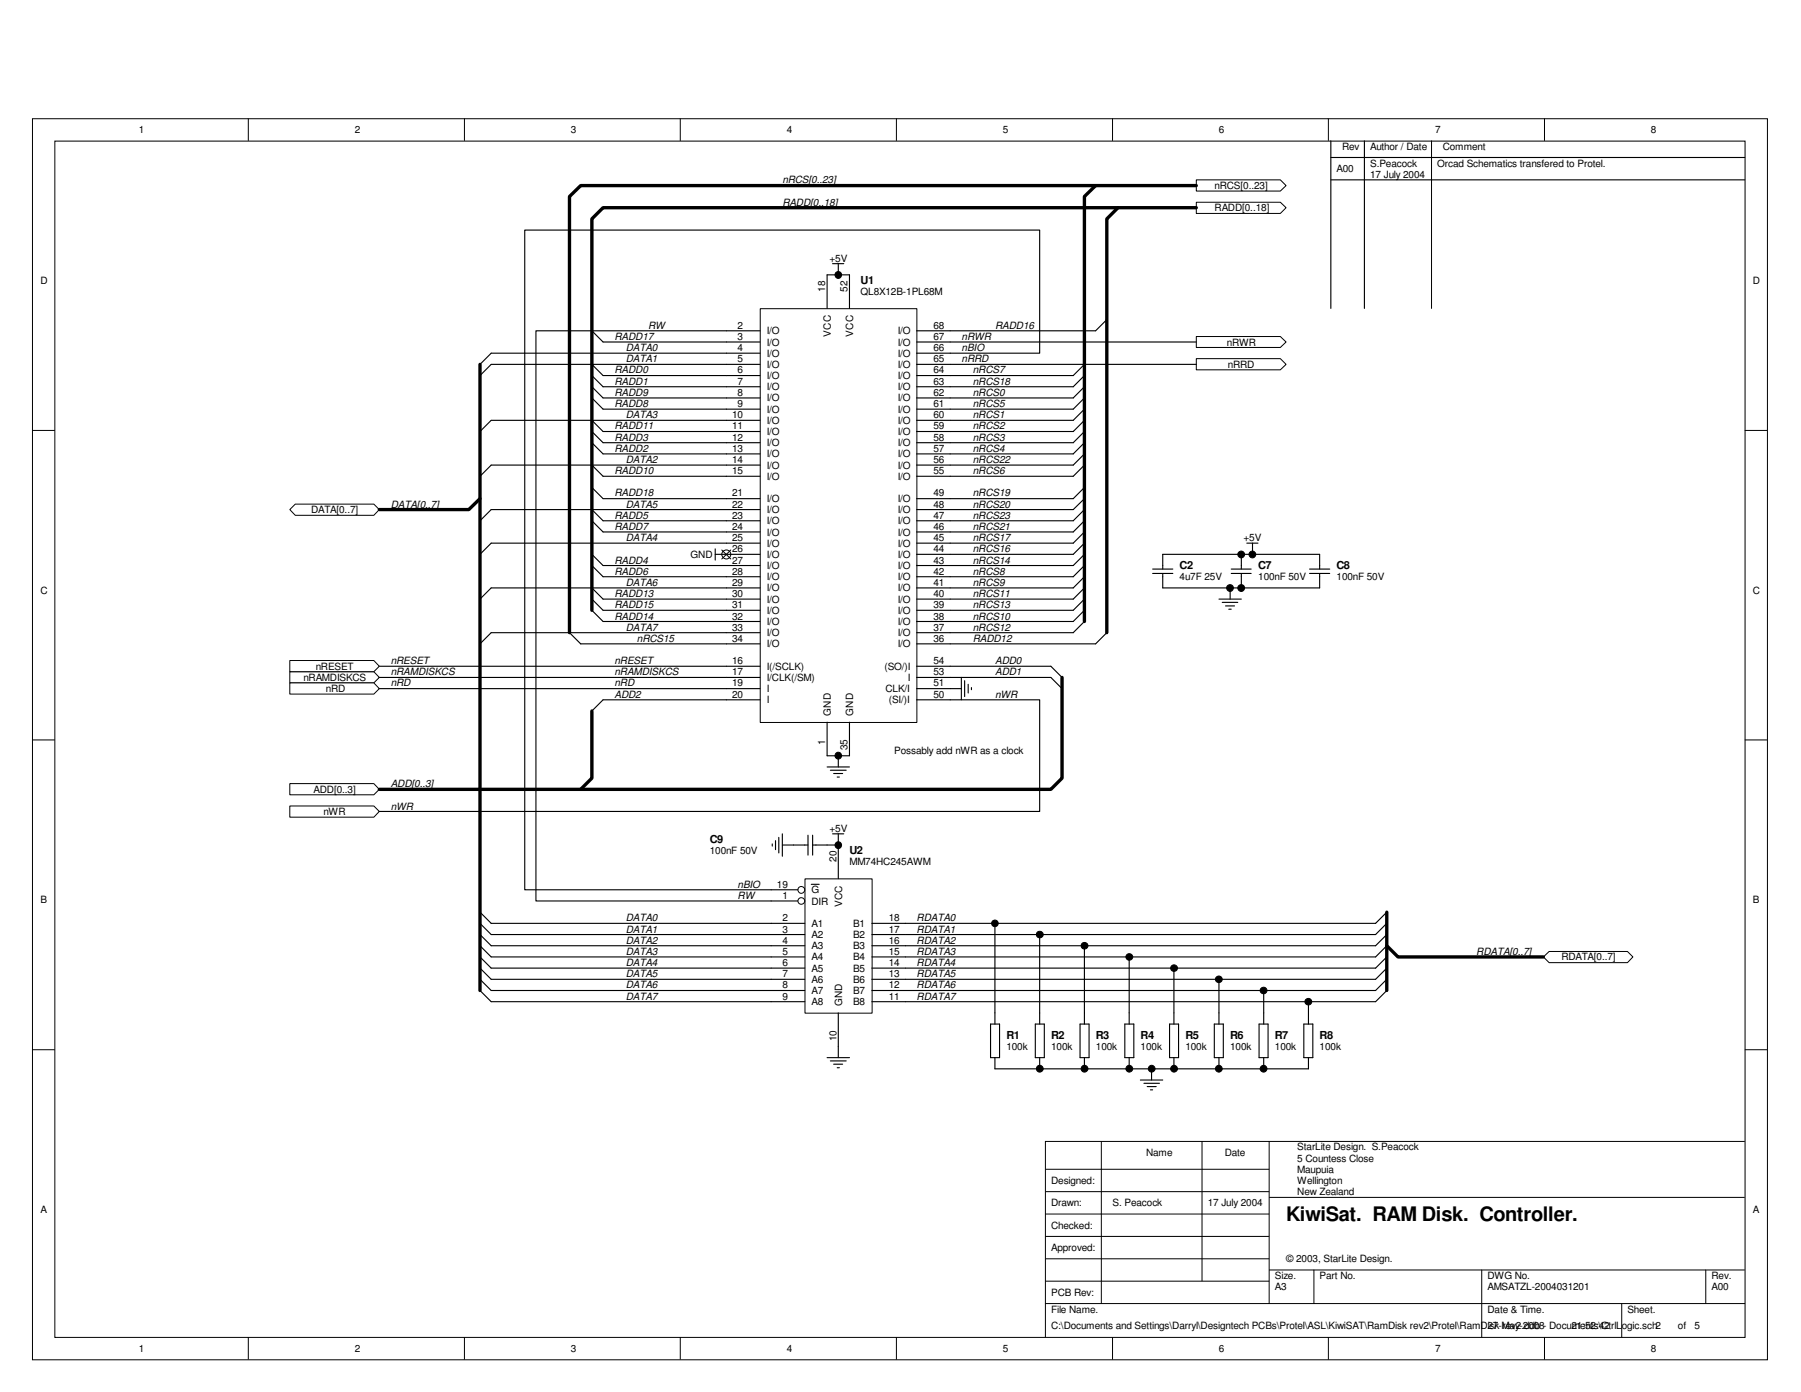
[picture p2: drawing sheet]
<svg xmlns="http://www.w3.org/2000/svg" width="279mm" height="216mm" viewBox="0 0 279 216" stroke-linecap="round" stroke-linejoin="round" font-family="sans-serif">
<g fill="none" stroke="#000" stroke-width=".16">
<path d="M5 18.4h269.2v192.5h-269.2zM38.5 18.4v3.4M72.1 18.4v3.4M105.5 18.4v3.4M139.1 18.4v3.4M172.6 18.4v3.4M206.1 18.4v3.4M239.6 18.4v3.4M8.5 21.9h262.2v185.5h-262.2zM222.1 21.8v26M5 66.8h3.5M270.7 66.8h3.5"/>
<path d="M5 114.8h3.5M270.7 114.8h3.5M5 162.8h3.5M170.9 177v25.2M186.5 177v21.7M196.9 177v25.2M270.7 177h-108.5v30.4M270.7 162.8h3.5M162.2 181.4h34.7M162.2 191.8h34.7M162.2 184.8h34.7M162.2 188.3h34.7"/>
<path d="M162.2 195.2h34.7M162.2 198.7h34.7M196.9 185.7h73.8M196.9 197h73.8M203.8 197v5.2M229.9 197v10.4M264.6 197v5.2M38.5 207.4v3.5M72.1 207.4v3.5M105.5 207.4v3.5M139.1 207.4v3.5M162.2 202.2h108.5"/>
<path d="M172.6 207.4v3.5M206.1 207.4v3.5M239.6 207.4v3.5M251.6 202.2v5.2"/>
</g>
<path d="M206.5 21.8v26M206.5 24.4h64.2M211.7 21.8v26" fill="none" stroke="#000" stroke-width=".17"/>
<path d="M239.4 148.4l.9-.8h12.2l.8 .8-.8 .9h-12.2z" fill-rule="evenodd" fill="#fff"/>
<path d="M239.4 148.4l.9-.8h12.2l.8 .8-.8 .9h-12.2z" fill="none" stroke="#000" stroke-width=".16"/>
<path d="M45 79l.8-.8h12.2l.8 .8-.8 .9h-12.2z" fill-rule="evenodd" fill="#fff"/>
<path d="M45 79l.8-.8h12.2l.8 .8-.8 .9h-12.2z" fill="none" stroke="#000" stroke-width=".16"/>
<path d="M45 121.5h13l.8 .9-.8 .9h-13z" fill-rule="evenodd" fill="#fff"/>
<path d="M45 121.5h13l.8 .9-.8 .9h-13z" fill="none" stroke="#000" stroke-width=".16"/>
<path d="M185.6 31.4h13l.9 .8-.9 .9h-13z" fill-rule="evenodd" fill="#fff"/>
<path d="M185.6 31.4h13l.9 .8-.9 .9h-13z" fill="none" stroke="#000" stroke-width=".16"/>
<path d="M45 104.2h13l.8 .9-.8 .8h-13z" fill-rule="evenodd" fill="#fff"/>
<path d="M45 104.2h13l.8 .9-.8 .8h-13z" fill="none" stroke="#000" stroke-width=".16"/>
<path d="M185.6 27.9h13l.9 .9-.9 .8h-13z" fill-rule="evenodd" fill="#fff"/>
<path d="M185.6 27.9h13l.9 .9-.9 .8h-13z" fill="none" stroke="#000" stroke-width=".16"/>
<path d="M185.6 55.6h13l.9 .9-.9 .9h-13z" fill-rule="evenodd" fill="#fff"/>
<path d="M185.6 55.6h13l.9 .9-.9 .9h-13z" fill="none" stroke="#000" stroke-width=".16"/>
<path d="M185.6 52.2h13l.9 .8-.9 .9h-13z" fill-rule="evenodd" fill="#fff"/>
<path d="M185.6 52.2h13l.9 .8-.9 .9h-13z" fill="none" stroke="#000" stroke-width=".16"/>
<path d="M45 105.9h13l.8 .9-.8 .9h-13z" fill-rule="evenodd" fill="#fff"/>
<path d="M45 105.9h13l.8 .9-.8 .9h-13z" fill="none" stroke="#000" stroke-width=".16"/>
<path d="M45 125h13l.8 .9-.8 .8h-13z" fill-rule="evenodd" fill="#fff"/>
<path d="M45 125h13l.8 .9-.8 .8h-13z" fill="none" stroke="#000" stroke-width=".16"/>
<path d="M123.1 131.1h2.2M125.3 129.5v3.1M126.1 131.1h2.2M126.1 129.5v3.1" fill="none" stroke="#000" stroke-width=".17"/>
<path d="M118 47.9h24.2v64.2h-24.2z" fill="#fff"/>
<path d="M117.9 47.9h24.3v64.2h-24.3z" fill="none" stroke="#000" stroke-width=".16"/>
<g fill="none" stroke="#000" stroke-width=".17">
<path d="M206.5 27.9h64.2M91.8 56.5l1.8 1.8h24.3M91.8 58.3l1.8 1.7h24.3M91.8 51.3l1.8 1.7h24.3M91.8 60l1.8 1.7h24.3M117.9 51.3h-34.8v88.4h36.5M117.9 56.5h-41.7l-1.7 1.8M117.9 54.8h-41.7l-1.7 1.7M128.3 47.8v-5.2h3.5v5.2M129.2 40.9h1.7M130 40.9v1.7M142.2 54.8h19.1v-19.1h-79.9v102.3h38.2"/>
<path d="M142.2 56.5h43.4M142.2 53h43.4M168.2 56.5l-1.7 1.8h-24.3M168.2 58.3l-1.7 1.7h-24.3M168.2 60l-1.7 1.7h-24.3M171.7 49.6l-1.7 1.7h-27.8M91.8 61.7l1.8 1.8h24.3M91.8 65.2l1.8 1.7h24.3M91.8 66.9l1.8 1.8h24.3M91.8 72.1l1.8 1.8h24.3M91.8 68.7l1.8 1.7h24.3M91.8 75.6l1.8 1.7h24.3"/>
<path d="M91.8 79l1.8 1.8h24.3M117.9 65.2h-41.7l-1.7 1.7M117.9 72.1h-41.7l-1.7 1.8M117.9 79h-41.7l-1.7 1.8M168.2 61.7l-1.7 1.8h-24.3M168.2 63.5l-1.7 1.7h-24.3M168.2 65.2l-1.7 1.7h-24.3M168.2 66.9l-1.7 1.8h-24.3M168.2 70.4l-1.7 1.7h-24.3M168.2 72.1l-1.7 1.8h-24.3M168.2 68.7l-1.7 1.7h-24.3M168.2 75.6l-1.7 1.7h-24.3"/>
<path d="M168.2 77.3l-1.7 1.7h-24.3M168.2 79l-1.7 1.8h-24.3M88.3 98.1l1.8 1.8h27.8M91.8 80.8l1.8 1.7h24.3M91.8 91.2l1.8 1.7h24.3M91.8 92.9l1.8 1.8h24.3M91.8 94.7l1.8 1.7h24.3M91.8 86l1.8 1.7h24.3M91.8 87.7l1.8 1.8h24.3M111 86h6.9M111 85.1v1.8M117.9 84.2h-41.7l-1.7 1.8"/>
<path d="M117.9 91.2h-41.7l-1.7 1.7M117.9 98.1h-41.7l-1.7 1.8M168.2 80.8l-1.7 1.7h-24.3M168.2 82.5l-1.7 1.7h-24.3M168.2 89.5l-1.7 1.7h-24.3M168.2 91.2l-1.7 1.7h-24.3M168.2 92.9l-1.7 1.8h-24.3M168.2 94.7l-1.7 1.7h-24.3M168.2 96.4l-1.7 1.7h-24.3M168.2 84.2l-1.7 1.8h-24.3M168.2 86l-1.7 1.7h-24.3M168.2 87.7l-1.7 1.8h-24.3"/>
<path d="M171.7 98.1l-1.7 1.8h-27.8M178.8 88.9h3.1M178.8 88.3h3.1M180.4 88.9v2.3h24.3v-2.3M180.4 88.3v-2.3h24.3v2.3M189.1 92.9h3.5M189.6 93.4h2.4M190.1 94h1.4M190.6 94.5h.4M190.8 91.2v1.7M191 88.9h3.1M191 88.3h3.1"/>
<path d="M192.6 86v2.3M192.6 88.9v2.3M193.4 84.2h1.8M194.3 84.2v1.8M203.2 88.9h3.1M203.2 88.3h3.1M58.8 105.1h59.1M58.8 106.8h59.1M112.7 103.3h5.2M117.9 108.5h-24.3l-1.8 1.8M128.3 112v5.2h3.5v-5.2M128.3 119h3.5"/>
<path d="M128.8 119.5h2.5M129.3 120h1.4M130 117.2v1.8M142.2 108.5h19.1v17.4h-102.5M142.2 103.3h20.8l1.8 1.8M142.2 105.1h20.8l1.8 1.7M142.2 106.8h6.9M149.1 105.1v3.4M149.6 105.6v2.4M150.2 106.1v1.4M150.7 106.6v.4M129.9 120.5h.3"/>
<path d="M74.5 141.5l1.7 1.7h43.4M74.5 143.2l1.7 1.7h43.4M74.5 144.9l1.7 1.8h43.4M74.5 146.7l1.7 1.7h43.4M74.5 148.4l1.7 1.8h43.4M74.5 150.2l1.7 1.7h43.4M74.5 151.9l1.7 1.7h43.4M74.5 153.6l1.7 1.8h43.4M153.7 158.8h1.4v5.2h-1.4zM154.3 143.2v15.6M160.6 158.8h1.4v5.2h-1.4zM161.3 144.9v13.9"/>
<path d="M167.6 158.8h1.4v5.2h-1.4zM168.2 146.7v12.1M174.5 158.8h1.4v5.2h-1.4zM175.2 148.4v10.4M181.4 158.8h1.4v5.2h-1.4zM182.1 150.2v8.6M188.4 158.8h1.4v5.2h-1.4zM189.1 151.9v6.9M195.3 158.8h1.4v5.2h-1.4zM196 153.6v5.2M202.3 158.8h1.4v5.2h-1.4zM203 155.4v3.4"/>
<path d="M215.1 141.5l-1.7 1.7h-72.9M215.1 143.2l-1.7 1.7h-72.9M215.1 144.9l-1.7 1.8h-72.9M215.1 146.7l-1.7 1.7h-72.9M215.1 148.4l-1.7 1.8h-72.9M215.1 150.2l-1.7 1.7h-72.9M215.1 151.9l-1.7 1.7h-72.9M215.1 153.6l-1.7 1.8h-72.9M154.3 164v1.8h48.7v-1.8M161.3 164v1.8M168.2 164v1.8M175.2 164v1.8"/>
<path d="M176.9 167.5h3.5M177.5 168h2.4M178 168.5h1.4M178.5 169h.3M178.6 165.8v1.7M182.1 164v1.8M189.1 164v1.8M196 164v1.8"/>
</g>
<path d="M170 28.8l-1.8 1.7v65.9M173.4 32.2l-1.7 1.8v64.1M185.6 32.2h-92l-1.8 1.8v60.7M185.6 28.8h-95.5l-1.8 1.7v67.6M74.5 56.5v97.1M74.5 77.3l-1.8 1.7h-13.9M91.8 110.3v10.4l-1.7 1.7M164.8 105.1v15.6l-1.8 1.7h-104.2M215.1 146.7l1.8 1.7h22.5M215.1 141.5v12.1" fill="none" stroke="#000" stroke-width=".52"/>
<path d="M124.9 136.4h10.4v20.7h-10.4z" fill="#fff"/>
<g fill="none" stroke="#000" stroke-width=".16">
<path d="M124.9 136.3h10.4v20.8h-10.4z"/>
<circle cx="130" cy="42.6" r=".52"/>
<circle cx="190.8" cy="91.2" r=".53"/>
<circle cx="192.6" cy="91.2" r=".53"/>
<circle cx="192.6" cy="86" r=".52"/>
<circle cx="194.3" cy="86" r=".52"/>
<circle cx="130" cy="117.2" r=".52"/>
<circle cx="124.3" cy="138" r=".53"/>
<circle cx="124.3" cy="139.7" r=".52"/>
<circle cx="130" cy="131.1" r=".52"/>
<circle cx="154.3" cy="143.2" r=".51"/>
<circle cx="161.3" cy="144.9" r=".53"/>
<circle cx="168.3" cy="146.7" r=".53"/>
<circle cx="175.2" cy="148.4" r=".52"/>
<circle cx="182.1" cy="150.2" r=".52"/>
<circle cx="189.1" cy="151.9" r=".52"/>
<circle cx="196" cy="153.6" r=".52"/>
<circle cx="203" cy="155.4" r=".52"/>
<circle cx="161.3" cy="165.8" r=".53"/>
<circle cx="168.3" cy="165.8" r=".53"/>
<circle cx="175.2" cy="165.8" r=".53"/>
<circle cx="178.7" cy="165.8" r=".53"/>
<circle cx="182.1" cy="165.8" r=".53"/>
<circle cx="189.1" cy="165.8" r=".52"/>
<circle cx="196" cy="165.8" r=".52"/>
</g>
<g fill="none" stroke="#000" stroke-width=".17">
<path d="M58.8 103.3h53.9M119.6 138h4.2M119.6 139.7h4.2M119.8 130.9v.3M120.3 130.4v1.4M120.8 129.9v2.4M121.4 129.3v3.5M121.4 131.1h1.7M125.9 137.2h1.2M128.3 131.1h1.7M129.2 129.3h1.7M130 129.3v7"/>
<path d="M119.6 143.2h5.2M119.6 144.9h5.2M119.6 146.7h5.2M119.6 148.4h5.2M119.6 150.2h5.2M119.6 151.9h5.2M119.6 153.6h5.2M119.6 155.4h5.2M130 157.1v6.9M135.3 143.2h5.2M135.3 144.9h5.2M135.3 146.7h5.2"/>
<path d="M135.3 148.4h5.2M135.3 150.2h5.2M135.3 151.9h5.2M135.3 153.6h5.2M135.3 155.4h5.2M128.3 164h3.5M128.8 164.5h2.5M129.3 165.1h1.4M129.9 165.6h.3"/>
</g>
<g fill="#000">
<circle cx="130" cy="42.6" r=".52"/>
<circle cx="190.8" cy="91.2" r=".53"/>
<circle cx="192.6" cy="91.2" r=".53"/>
<circle cx="192.6" cy="86" r=".52"/>
<circle cx="194.3" cy="86" r=".52"/>
<circle cx="130" cy="117.2" r=".52"/>
<circle cx="130" cy="131.1" r=".52"/>
<circle cx="154.3" cy="143.2" r=".51"/>
<circle cx="161.3" cy="144.9" r=".53"/>
<circle cx="168.3" cy="146.7" r=".53"/>
<circle cx="175.2" cy="148.4" r=".52"/>
<circle cx="182.1" cy="150.2" r=".52"/>
<circle cx="189.1" cy="151.9" r=".52"/>
<circle cx="196" cy="153.6" r=".52"/>
<circle cx="203" cy="155.4" r=".52"/>
<circle cx="161.3" cy="165.8" r=".53"/>
<circle cx="168.3" cy="165.8" r=".53"/>
<circle cx="175.2" cy="165.8" r=".53"/>
<circle cx="178.7" cy="165.8" r=".53"/>
<circle cx="182.1" cy="165.8" r=".53"/>
<circle cx="189.1" cy="165.8" r=".52"/>
<circle cx="196" cy="165.8" r=".52"/>
</g>
<path d="M45 102.4h13l.8 .9-.8 .9h-13z" fill-rule="evenodd" fill="#fff"/>
<g fill="none" stroke="#000" stroke-width=".16">
<path d="M112 85.3l1.4 1.4M113.4 85.3l-1.4 1.4M45 102.4h13l.8 .9-.8 .9h-13z"/>
<circle cx="112.7" cy="86" r=".69"/>
</g>
<text font-size="3.1" x="199.5" y="189.4">KiwiSat. RAM Disk. Controller.</text>
<g font-size="1.7">
<text x="133.5" y="44">U1</text>
<text x="183" y="88.2">C2</text>
<text x="195.2" y="88.2">C7</text>
<text x="207.3" y="88.2">C8</text>
<text x="110.1" y="130.7">C9</text>
<text x="131.8" y="132.5">U2</text>
<text x="156.1" y="161.1">R1</text>
<text x="163.1" y="161.1">R2</text>
<text x="170" y="161.1">R3</text>
<text x="177" y="161.1">R4</text>
<text x="183.9" y="161.1">R5</text>
<text x="190.8" y="161.1">R6</text>
<text x="197.8" y="161.1">R7</text>
<text x="204.7" y="161.1">R8</text>
</g>
<g font-size="1.6">
<text x="21.5" y="20.7">1</text>
<text x="55" y="20.7">2</text>
<text x="88.6" y="20.7">3</text>
<text x="122.1" y="20.7">4</text>
<text x="155.6" y="20.7">5</text>
<text x="189.1" y="20.7">6</text>
<text x="208.2" y="23.2">Rev</text>
<text x="212.6" y="23.2">Author / Date</text>
<text x="222.6" y="20.7">7</text>
<text x="223.8" y="23.2">Comment</text>
<text x="256.1" y="20.7">8</text>
<text x="121.4" y="28.4">nRCS[0..23]</text>
<text x="188.4" y="29.3">nRCS[0..23]</text>
<text x="207.3" y="26.7">A00</text>
<text x="212.6" y="25.9">S.Peacock</text>
<text x="212.6" y="27.6">17 July 2004</text>
<text x="223" y="25.9">Orcad Schematics transfered to Protel.</text>
<text x="121.4" y="31.9">RADD[0..18]</text>
<text x="188.4" y="32.8">RADD[0..18]</text>
<text x="128.7" y="40.6">+5V</text>
<text x="6.3" y="44.1">D</text>
<text x="128" y="45.3" transform="rotate(-90 128 45.3)">18</text>
<text x="131.5" y="45.3" transform="rotate(-90 131.5 45.3)">52</text>
<text x="133.5" y="45.8">QL8X12B-1PL68M</text>
<text x="271.9" y="44.1">D</text>
<text x="95.3" y="52.7">RADD17</text>
<text x="100.5" y="51">RW</text>
<text x="114.4" y="51">2</text>
<text x="114.4" y="52.7">3</text>
<text x="119" y="51.9">I/O</text>
<text x="119" y="53.6">I/O</text>
<text x="128.9" y="52.2" transform="rotate(-90 128.9 52.2)">VCC</text>
<text x="132.4" y="52.2" transform="rotate(-90 132.4 52.2)">VCC</text>
<text x="139.3" y="53.6">I/O</text>
<text x="139.3" y="51.9">I/O</text>
<text x="144.8" y="52.7">67</text>
<text x="144.8" y="51">68</text>
<text x="149.2" y="52.7">nRWR</text>
<text x="154.4" y="51">RADD16</text>
<text x="190.3" y="53.6">nRWR</text>
<text x="95.3" y="57.9">RADD0</text>
<text x="95.3" y="59.6">RADD1</text>
<text x="97.1" y="54.5">DATA0</text>
<text x="97.1" y="56.2">DATA1</text>
<text x="114.4" y="56.2">5</text>
<text x="114.4" y="57.9">6</text>
<text x="114.4" y="59.6">7</text>
<text x="114.4" y="54.5">4</text>
<text x="119" y="57.1">I/O</text>
<text x="119" y="58.8">I/O</text>
<text x="119" y="55.3">I/O</text>
<text x="139.3" y="58.8">I/O</text>
<text x="139.3" y="57.1">I/O</text>
<text x="139.3" y="55.3">I/O</text>
<text x="144.8" y="59.6">63</text>
<text x="144.8" y="57.9">64</text>
<text x="144.8" y="56.2">65</text>
<text x="144.8" y="54.5">66</text>
<text x="149.2" y="54.5">nBIO</text>
<text x="149.2" y="56.2">nRRD</text>
<text x="150.9" y="57.9">nRCS7</text>
<text x="150.9" y="59.6">nRCS18</text>
<text x="190.5" y="57.1">nRRD</text>
<text x="95.3" y="63.1">RADD8</text>
<text x="95.3" y="61.4">RADD9</text>
<text x="97.1" y="64.9">DATA3</text>
<text x="113.6" y="64.9">10</text>
<text x="114.4" y="61.4">8</text>
<text x="114.4" y="63.1">9</text>
<text x="119" y="60.5">I/O</text>
<text x="119" y="62.3">I/O</text>
<text x="119" y="64">I/O</text>
<text x="119" y="65.7">I/O</text>
<text x="139.3" y="65.7">I/O</text>
<text x="139.3" y="64">I/O</text>
<text x="139.3" y="62.3">I/O</text>
<text x="139.3" y="60.5">I/O</text>
<text x="144.8" y="64.9">60</text>
<text x="144.8" y="63.1">61</text>
<text x="144.8" y="61.4">62</text>
<text x="150.9" y="61.4">nRCS0</text>
<text x="150.9" y="64.9">nRCS1</text>
<text x="150.9" y="63.1">nRCS5</text>
<text x="95.3" y="70.1">RADD2</text>
<text x="95.3" y="68.3">RADD3</text>
<text x="95.3" y="66.6">RADD11</text>
<text x="97.1" y="71.8">DATA2</text>
<text x="113.6" y="66.6">11</text>
<text x="113.6" y="68.3">12</text>
<text x="113.6" y="71.8">14</text>
<text x="113.6" y="70.1">13</text>
<text x="119" y="67.5">I/O</text>
<text x="119" y="69.2">I/O</text>
<text x="119" y="71">I/O</text>
<text x="139.3" y="71">I/O</text>
<text x="139.3" y="69.2">I/O</text>
<text x="139.3" y="67.5">I/O</text>
<text x="144.8" y="71.8">56</text>
<text x="144.8" y="70.1">57</text>
<text x="144.8" y="68.3">58</text>
<text x="144.8" y="66.6">59</text>
<text x="150.9" y="66.6">nRCS2</text>
<text x="150.9" y="68.3">nRCS3</text>
<text x="150.9" y="70.1">nRCS4</text>
<text x="150.9" y="71.8">nRCS22</text>
<text x="95.3" y="73.5">RADD10</text>
<text x="95.3" y="77">RADD18</text>
<text x="113.6" y="73.5">15</text>
<text x="113.6" y="77">21</text>
<text x="119" y="72.7">I/O</text>
<text x="119" y="74.4">I/O</text>
<text x="119" y="77.9">I/O</text>
<text x="139.3" y="77.9">I/O</text>
<text x="139.3" y="74.4">I/O</text>
<text x="139.3" y="72.7">I/O</text>
<text x="144.8" y="77">49</text>
<text x="144.8" y="73.5">55</text>
<text x="150.9" y="73.5">nRCS6</text>
<text x="150.9" y="77">nRCS19</text>
<text x="48.3" y="79.6">DATA[0..7]</text>
<text x="60.6" y="78.7">DATA[0..7]</text>
<text x="95.3" y="80.5">RADD5</text>
<text x="95.3" y="82.2">RADD7</text>
<text x="97.1" y="83.9">DATA4</text>
<text x="97.1" y="78.7">DATA5</text>
<text x="113.6" y="78.7">22</text>
<text x="113.6" y="80.5">23</text>
<text x="113.6" y="82.2">24</text>
<text x="113.6" y="83.9">25</text>
<text x="119" y="79.6">I/O</text>
<text x="119" y="81.3">I/O</text>
<text x="119" y="83.1">I/O</text>
<text x="139.3" y="83.1">I/O</text>
<text x="139.3" y="81.3">I/O</text>
<text x="139.3" y="79.6">I/O</text>
<text x="144.8" y="83.9">45</text>
<text x="144.8" y="82.2">46</text>
<text x="144.8" y="80.5">47</text>
<text x="144.8" y="78.7">48</text>
<text x="150.9" y="83.9">nRCS17</text>
<text x="150.9" y="78.7">nRCS20</text>
<text x="150.9" y="82.2">nRCS21</text>
<text x="150.9" y="80.5">nRCS23</text>
<text x="192.9" y="83.9">+5V</text>
<text x="95.3" y="87.4">RADD4</text>
<text x="95.3" y="89.2">RADD6</text>
<text x="107.1" y="86.5">GND</text>
<text x="113.6" y="85.7">26</text>
<text x="113.6" y="87.4">27</text>
<text x="113.6" y="89.2">28</text>
<text x="119" y="84.8">I/O</text>
<text x="119" y="86.5">I/O</text>
<text x="119" y="88.3">I/O</text>
<text x="139.3" y="88.3">I/O</text>
<text x="139.3" y="86.5">I/O</text>
<text x="139.3" y="84.8">I/O</text>
<text x="144.8" y="89.2">42</text>
<text x="144.8" y="87.4">43</text>
<text x="144.8" y="85.7">44</text>
<text x="150.9" y="89.2">nRCS8</text>
<text x="150.9" y="87.4">nRCS14</text>
<text x="150.9" y="85.7">nRCS16</text>
<text x="6.3" y="92.1">C</text>
<text x="95.3" y="92.6">RADD13</text>
<text x="95.3" y="94.4">RADD15</text>
<text x="97.1" y="90.9">DATA6</text>
<text x="113.6" y="90.9">29</text>
<text x="113.6" y="92.6">30</text>
<text x="113.6" y="94.4">31</text>
<text x="119" y="91.7">I/O</text>
<text x="119" y="93.5">I/O</text>
<text x="119" y="95.2">I/O</text>
<text x="119" y="90">I/O</text>
<text x="139.3" y="95.2">I/O</text>
<text x="139.3" y="93.5">I/O</text>
<text x="139.3" y="91.7">I/O</text>
<text x="139.3" y="90">I/O</text>
<text x="144.8" y="94.4">39</text>
<text x="144.8" y="92.6">40</text>
<text x="144.8" y="90.9">41</text>
<text x="150.9" y="90.9">nRCS9</text>
<text x="150.9" y="92.6">nRCS11</text>
<text x="150.9" y="94.4">nRCS13</text>
<text x="183" y="90">4u7F 25V</text>
<text x="195.2" y="90">100nF 50V</text>
<text x="207.3" y="90">100nF 50V</text>
<text x="271.9" y="92.1">C</text>
<text x="95.3" y="96.1">RADD14</text>
<text x="97.1" y="97.8">DATA7</text>
<text x="98.8" y="99.6">nRCS15</text>
<text x="113.6" y="96.1">32</text>
<text x="113.6" y="97.8">33</text>
<text x="113.6" y="99.6">34</text>
<text x="119" y="96.9">I/O</text>
<text x="119" y="98.7">I/O</text>
<text x="119" y="100.4">I/O</text>
<text x="139.3" y="100.4">I/O</text>
<text x="139.3" y="98.7">I/O</text>
<text x="139.3" y="96.9">I/O</text>
<text x="144.8" y="99.6">36</text>
<text x="144.8" y="97.8">37</text>
<text x="144.8" y="96.1">38</text>
<text x="150.9" y="96.1">nRCS10</text>
<text x="150.9" y="97.8">nRCS12</text>
<text x="150.9" y="99.6">RADD12</text>
<text x="47.1" y="105.6">nRAMDISKCS</text>
<text x="49" y="103.9">nRESET</text>
<text x="50.5" y="107.4">nRD</text>
<text x="60.6" y="104.7">nRAMDISKCS</text>
<text x="60.6" y="106.5">nRD</text>
<text x="60.6" y="103">nRESET</text>
<text x="95.3" y="106.5">nRD</text>
<text x="95.3" y="104.7">nRAMDISKCS</text>
<text x="95.3" y="103">nRESET</text>
<text x="113.6" y="103">16</text>
<text x="113.6" y="104.7">17</text>
<text x="113.6" y="106.5">19</text>
<text x="119" y="103.9">I(/SCLK)</text>
<text x="119" y="105.6">I/CLK(/SM)</text>
<text x="119" y="107.4">I</text>
<text x="137.2" y="103.9">(SO/)I</text>
<text x="137.4" y="107.4">CLK/I</text>
<text x="140.8" y="105.6">I</text>
<text x="144.8" y="104.7">53</text>
<text x="144.8" y="103">54</text>
<text x="144.8" y="106.5">51</text>
<text x="154.4" y="104.7">ADD1</text>
<text x="154.4" y="103">ADD0</text>
<text x="95.3" y="108.2">ADD2</text>
<text x="113.6" y="108.2">20</text>
<text x="119" y="109.1">I</text>
<text x="128.9" y="111" transform="rotate(-90 128.9 111)">GND</text>
<text x="132.4" y="111" transform="rotate(-90 132.4 111)">GND</text>
<text x="137.9" y="109.1">(SI/)I</text>
<text x="144.8" y="108.2">50</text>
<text x="154.4" y="108.2">nWR</text>
<text x="128" y="115.5" transform="rotate(-90 128 115.5)">1</text>
<text x="131.5" y="116.4" transform="rotate(-90 131.5 116.4)">35</text>
<text x="138.7" y="116.9">Possably add nWR as a clock</text>
<text x="48.6" y="123">ADD[0..3]</text>
<text x="60.6" y="122.1">ADD[0..3]</text>
<text x="60.6" y="125.6">nWR</text>
<text x="50.2" y="126.4">nWR</text>
<text x="128.7" y="129">+5V</text>
<text x="110.1" y="132.5">100nF 50V</text>
<text x="114.4" y="137.7">nBIO</text>
<text x="120.5" y="137.7">19</text>
<text x="129.8" y="133.7" transform="rotate(-90 129.8 133.7)">20</text>
<text x="131.8" y="134.2">MM74HC245AWM</text>
<text x="6.3" y="140.1">B</text>
<text x="97.1" y="142.9">DATA0</text>
<text x="114.4" y="139.4">RW</text>
<text x="121.4" y="139.4">1</text>
<text x="121.4" y="142.9">2</text>
<text x="125.9" y="138.6">G</text>
<text x="125.9" y="140.3">DIR</text>
<text x="125.9" y="143.8">A1</text>
<text x="130.6" y="140.6" transform="rotate(-90 130.6 140.6)">VCC</text>
<text x="132.3" y="143.8">B1</text>
<text x="137.9" y="142.9">18</text>
<text x="142.2" y="142.9">RDATA0</text>
<text x="271.9" y="140.1">B</text>
<text x="97.1" y="144.7">DATA1</text>
<text x="97.1" y="146.4">DATA2</text>
<text x="97.1" y="148.1">DATA3</text>
<text x="97.1" y="149.9">DATA4</text>
<text x="121.4" y="144.7">3</text>
<text x="121.4" y="146.4">4</text>
<text x="121.4" y="148.1">5</text>
<text x="121.4" y="149.9">6</text>
<text x="125.9" y="145.5">A2</text>
<text x="125.9" y="147.2">A3</text>
<text x="125.9" y="149">A4</text>
<text x="132.3" y="145.5">B2</text>
<text x="132.3" y="147.2">B3</text>
<text x="132.3" y="149">B4</text>
<text x="137.9" y="144.7">17</text>
<text x="137.9" y="146.4">16</text>
<text x="137.9" y="148.1">15</text>
<text x="137.9" y="149.9">14</text>
<text x="142.2" y="144.7">RDATA1</text>
<text x="142.2" y="146.4">RDATA2</text>
<text x="142.2" y="148.1">RDATA3</text>
<text x="142.2" y="149.9">RDATA4</text>
<text x="229" y="148.1">RDATA[0..7]</text>
<text x="242.2" y="149">RDATA[0..7]</text>
<text x="97.1" y="151.6">DATA5</text>
<text x="97.1" y="153.3">DATA6</text>
<text x="97.1" y="155">DATA7</text>
<text x="121.4" y="151.6">7</text>
<text x="121.4" y="153.3">8</text>
<text x="121.4" y="155">9</text>
<text x="125.9" y="150.7">A5</text>
<text x="125.9" y="152.4">A6</text>
<text x="125.9" y="154.2">A7</text>
<text x="125.9" y="155.9">A8</text>
<text x="132.3" y="150.7">B5</text>
<text x="132.3" y="152.4">B6</text>
<text x="132.3" y="154.2">B7</text>
<text x="132.3" y="155.9">B8</text>
<text x="137.9" y="151.6">13</text>
<text x="137.9" y="153.3">12</text>
<text x="137.9" y="155">11</text>
<text x="142.2" y="151.6">RDATA5</text>
<text x="142.2" y="153.3">RDATA6</text>
<text x="142.2" y="155">RDATA7</text>
<text x="129.8" y="161.5" transform="rotate(-90 129.8 161.5)">10</text>
<text x="130.6" y="156.1" transform="rotate(-90 130.6 156.1)">GND</text>
<text x="156.1" y="162.9">100k</text>
<text x="163.1" y="162.9">100k</text>
<text x="170" y="162.9">100k</text>
<text x="177" y="162.9">100k</text>
<text x="183.9" y="162.9">100k</text>
<text x="190.8" y="162.9">100k</text>
<text x="197.8" y="162.9">100k</text>
<text x="204.7" y="162.9">100k</text>
<text x="177.8" y="179.3">Name</text>
<text x="190" y="179.3">Date</text>
<text x="201.3" y="178.4">StarLite Design. S.Peacock</text>
<text x="163.1" y="183.6">Designed:</text>
<text x="201.3" y="180.2">5 Countess Close</text>
<text x="201.3" y="181.9">Maupuia</text>
<text x="201.3" y="183.6">Wellington</text>
<text x="201.3" y="185.4">New Zealand</text>
<text x="6.3" y="188.2">A</text>
<text x="163.1" y="190.6">Checked:</text>
<text x="163.1" y="187.1">Drawn:</text>
<text x="172.6" y="187.1">S. Peacock</text>
<text x="187.4" y="187.1">17 July 2004</text>
<text x="271.9" y="188.2">A</text>
<text x="163.1" y="194.1">Approved:</text>
<text x="199.5" y="195.8">© 2003, StarLite Design.</text>
<text x="163.1" y="201">PCB Rev:</text>
<text x="163.1" y="203.6">File Name.</text>
<text x="197.8" y="198.4">Size.</text>
<text x="197.8" y="200.1">A3</text>
<text x="204.7" y="198.4">Part No.</text>
<text x="230.8" y="198.4">DWG No.</text>
<text x="230.8" y="200.1">AMSATZL-2004031201</text>
<text x="230.8" y="203.6">Date &amp; Time.</text>
<text x="252.5" y="203.6">Sheet.</text>
<text x="265.5" y="198.4">Rev.</text>
<text x="265.5" y="200.1">A00</text>
<text x="21.5" y="209.7">1</text>
<text x="55" y="209.7">2</text>
<text x="88.6" y="209.7">3</text>
<text x="122.1" y="209.7">4</text>
<text x="155.6" y="209.7">5</text>
<text x="163.1" y="206.2">C:\Documents and Settings\Darryl\Designtech PCBs\Protel\ASL\KiwiSAT\RamDisk rev2\Protel\RamDisk rev2.ddb - Documents\CtrlLogic.sch2</text>
<text x="189.1" y="209.7">6</text>
<text x="222.6" y="209.7">7</text>
<text x="230.8" y="206.2">27-May-2008</text>
<text x="243.8" y="206.2">21:52:42</text>
<text x="256.1" y="209.7">8</text>
<text x="260.3" y="206.2">of</text>
<text x="262.9" y="206.2">5</text>
</g>
</svg>
